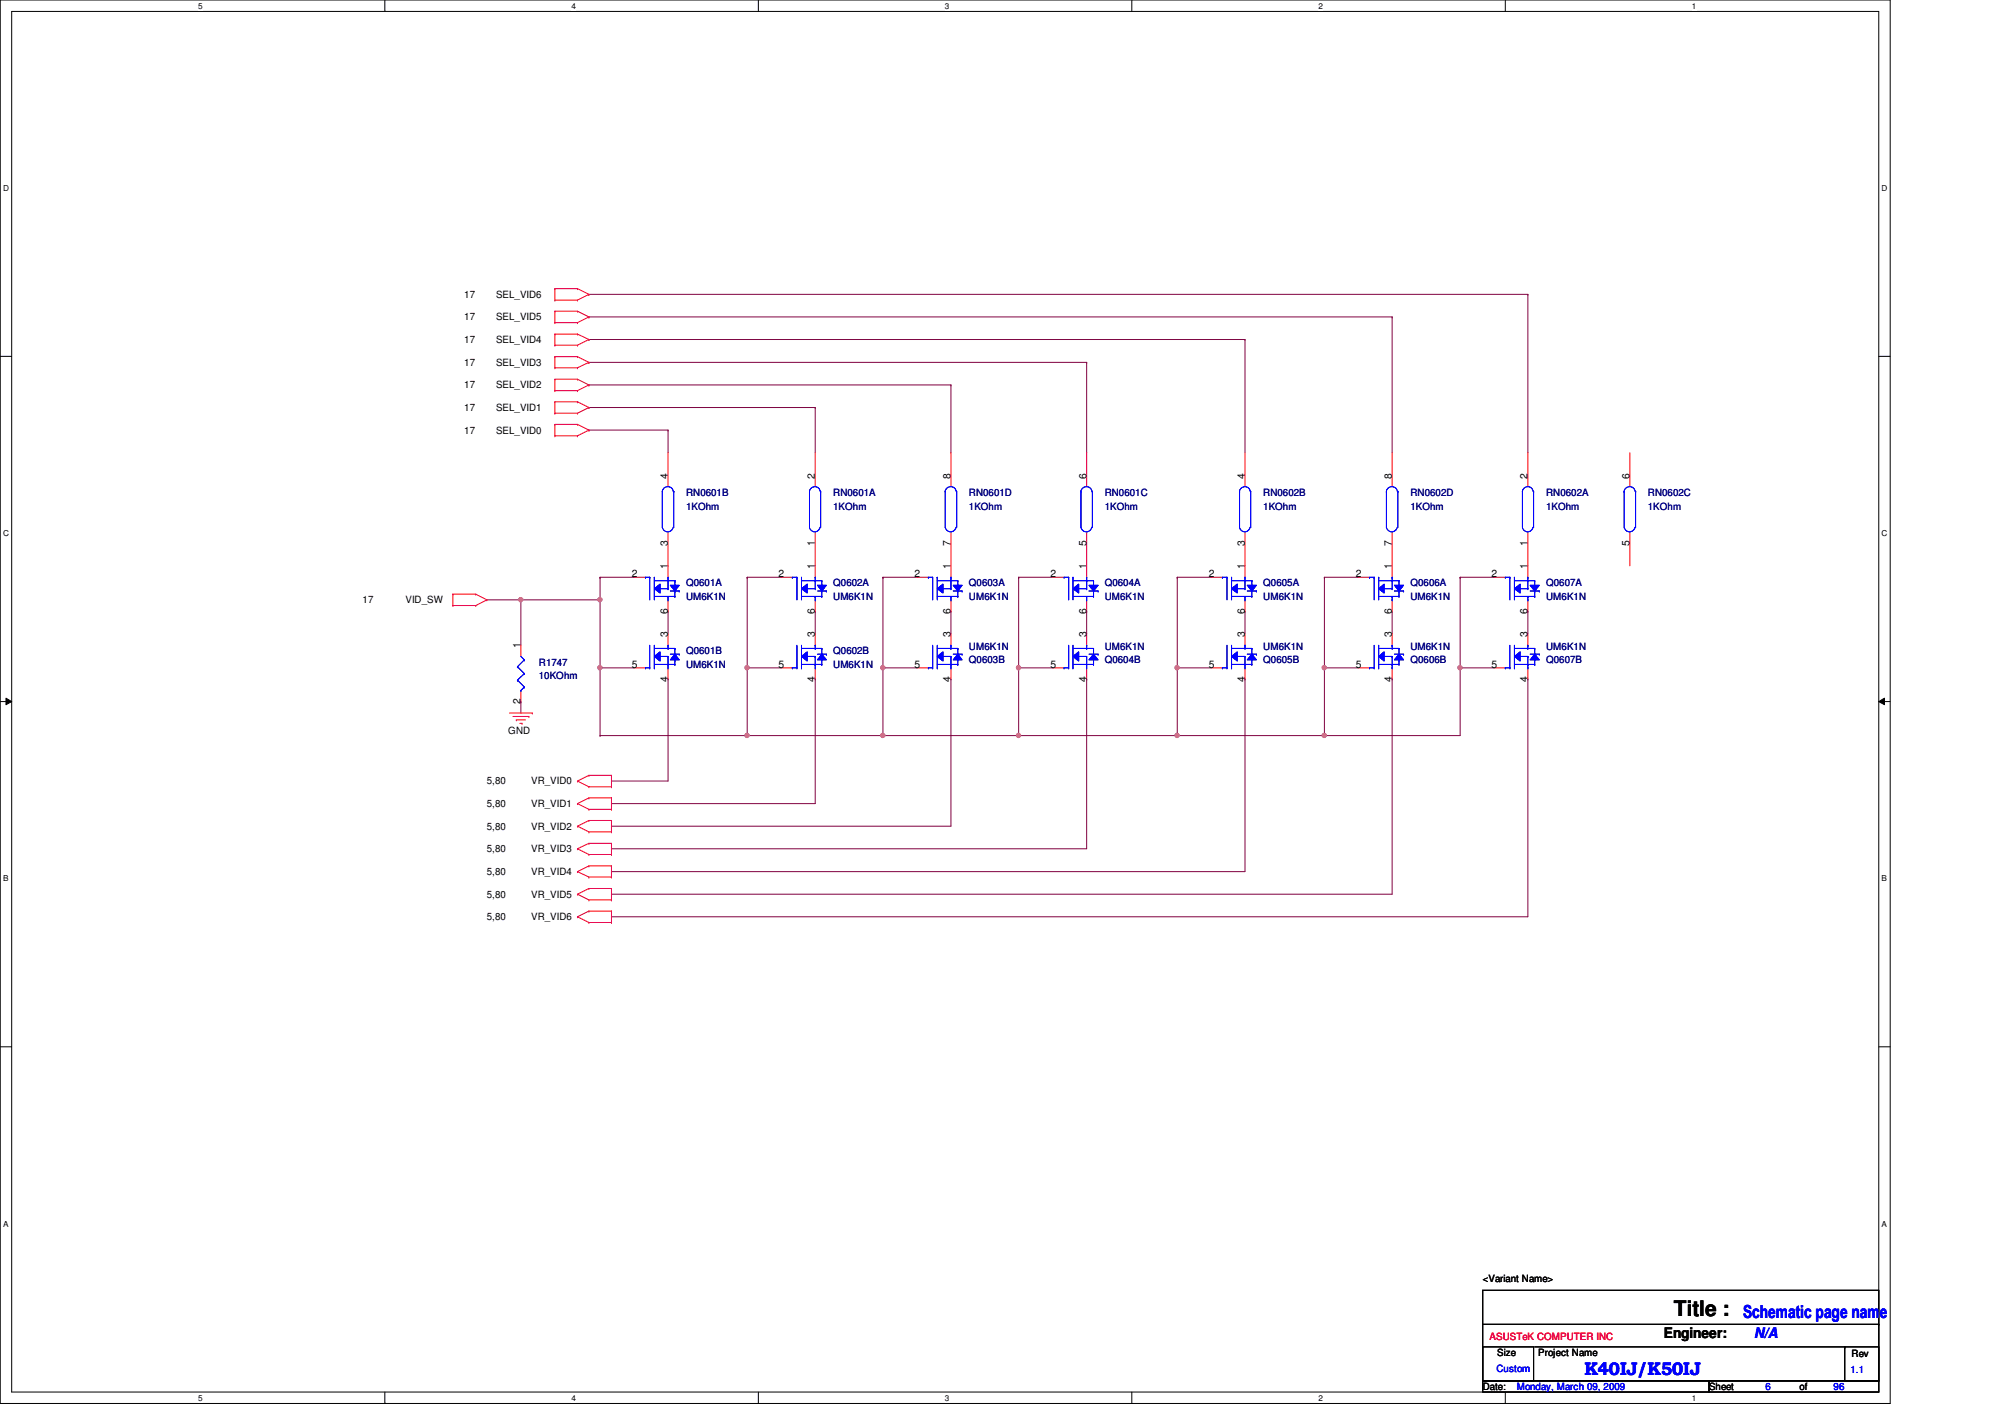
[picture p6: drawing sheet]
<svg xmlns="http://www.w3.org/2000/svg" width="297mm" height="210mm" viewBox="0 0 297 210" stroke-linecap="round" stroke-linejoin="round" font-family="sans-serif">
<path d="M0 0h280v207.9h-280zM1.7 1.7h276.6v204.5h-276.6z" fill="none" stroke="#000" stroke-width=".15"/>
<g fill="#fff">
<path d="M29.4 .2h.6v1.3h-.6z"/>
<path d="M29.4 206.4h.6v1.3h-.6z"/>
</g>
<path d="M57 0v1.7M57 206.2v1.7" fill="none" stroke="#000" stroke-width=".15"/>
<g fill="#fff">
<path d="M84.7 .2h.6v1.3h-.6z"/>
<path d="M84.7 206.4h.6v1.3h-.6z"/>
</g>
<path d="M112.3 0v1.7M112.3 206.2v1.7" fill="none" stroke="#000" stroke-width=".15"/>
<g fill="#fff">
<path d="M140 .2h.6v1.3h-.6z"/>
<path d="M140 206.4h.6v1.3h-.6z"/>
</g>
<path d="M167.7 0v1.7M167.7 206.2v1.7" fill="none" stroke="#000" stroke-width=".15"/>
<g fill="#fff">
<path d="M195.3 .2h.7v1.3h-.7z"/>
<path d="M195.3 206.4h.7v1.3h-.7z"/>
</g>
<path d="M223 0v1.7M223 206.2v1.7" fill="none" stroke="#000" stroke-width=".15"/>
<g fill="#fff">
<path d="M250.7 .2h.6v1.3h-.6z"/>
<path d="M250.7 206.4h.6v1.3h-.6z"/>
<path d="M.5 27.2h.8v1.4h-.8z"/>
<path d="M278.8 27.2h.8v1.4h-.8z"/>
<path d="M.5 78.3h.8v1.4h-.8z"/>
<path d="M278.8 78.3h.8v1.4h-.8z"/>
</g>
<path d="M0 52.8h1.7M278.3 52.8h1.7" fill="none" stroke="#000" stroke-width=".15"/>
<g fill="#fff">
<path d="M.5 129.5h.7v1.3h-.7z"/>
<path d="M278.8 129.5h.7v1.3h-.7z"/>
</g>
<path d="M0 103.9h1.7M.9 103.4l.8 .5-.8 .5zM278.3 103.9l.9-.5v1zM278.3 103.9h1.7" fill="none" stroke="#000" stroke-width=".15"/>
<path d="M.9 103.4l.8 .5-.8 .5zM278.3 103.9l.9-.5v1z" fill="#000"/>
<g fill="#fff">
<path d="M.5 180.6h.7v1.3h-.7z"/>
<path d="M278.8 180.6h.7v1.3h-.7z"/>
</g>
<path d="M0 155.1h1.7M278.3 155.1h1.7" fill="none" stroke="#000" stroke-width=".15"/>
<g fill="none" stroke="#800040" stroke-width=".15">
<path d="M99 90.6h.1M99 90.6v3.3M120.8 90.6h.1M120.8 90.6v3.3M140.9 90.6h.1M140.9 90.6v3.3M161 90.6h.1M161 90.6v3.3M184.4 90.6h.1M184.4 90.6v3.3M206.2 90.6h.1M206.2 90.6v3.3"/>
<path d="M216.3 85.5h.1M216.3 98.9h.1M216.3 85.5h5.1M216.3 98.9v10.1M226.4 90.6h.1M226.4 90.6v3.3"/>
</g>
<circle cx="216.3" cy="98.9" r=".32" fill="#f0f"/>
<circle cx="216.3" cy="98.9" r=".32" fill="none" stroke="#f0f" stroke-width=".15"/>
<path d="M216.3 98.9h.1M216.3 98.9h5.1M196.2 109h.1M196.2 109h20.1" fill="none" stroke="#800040" stroke-width=".15"/>
<circle cx="196.2" cy="108.9" r=".32" fill="#f0f"/>
<circle cx="196.2" cy="108.9" r=".32" fill="none" stroke="#f0f" stroke-width=".15"/>
<path d="M196.2 85.5h.1M196.2 98.9h.1M196.2 85.5h5M196.2 98.9v10.1" fill="none" stroke="#800040" stroke-width=".15"/>
<circle cx="196.2" cy="98.9" r=".32" fill="#f0f"/>
<circle cx="196.2" cy="98.9" r=".32" fill="none" stroke="#f0f" stroke-width=".15"/>
<path d="M196.2 98.9h.1M196.2 98.9h5M174.4 109h.1M174.4 109h21.8" fill="none" stroke="#800040" stroke-width=".15"/>
<circle cx="174.4" cy="108.9" r=".32" fill="#f0f"/>
<circle cx="174.4" cy="108.9" r=".32" fill="none" stroke="#f0f" stroke-width=".15"/>
<path d="M174.4 85.5h.1M174.4 98.9h.1M174.4 85.5h5M174.4 98.9v10.1" fill="none" stroke="#800040" stroke-width=".15"/>
<circle cx="174.4" cy="98.9" r=".32" fill="#f0f"/>
<circle cx="174.4" cy="98.9" r=".32" fill="none" stroke="#f0f" stroke-width=".15"/>
<path d="M174.4 98.9h.1M174.4 98.9h5M150.9 109h.1M150.9 109h23.5" fill="none" stroke="#800040" stroke-width=".15"/>
<circle cx="150.9" cy="108.9" r=".32" fill="#f0f"/>
<circle cx="150.9" cy="108.9" r=".32" fill="none" stroke="#f0f" stroke-width=".15"/>
<path d="M150.9 85.5h.1M150.9 98.9h.1M150.9 85.5h5.1M150.9 98.9v10.1" fill="none" stroke="#800040" stroke-width=".15"/>
<circle cx="150.9" cy="98.9" r=".32" fill="#f0f"/>
<circle cx="150.9" cy="98.9" r=".32" fill="none" stroke="#f0f" stroke-width=".15"/>
<path d="M150.9 98.9h.1M150.9 98.9h5.1M130.8 109h.1M130.8 109h20.1" fill="none" stroke="#800040" stroke-width=".15"/>
<circle cx="130.8" cy="108.9" r=".32" fill="#f0f"/>
<circle cx="130.8" cy="108.9" r=".32" fill="none" stroke="#f0f" stroke-width=".15"/>
<path d="M130.8 85.5h.1M130.8 98.9h.1M130.8 85.5h5M130.8 98.9v10.1" fill="none" stroke="#800040" stroke-width=".15"/>
<circle cx="130.8" cy="98.9" r=".32" fill="#f0f"/>
<circle cx="130.8" cy="98.9" r=".32" fill="none" stroke="#f0f" stroke-width=".15"/>
<path d="M130.8 98.9h.1M130.8 98.9h5M110.7 109h.1M110.7 109h20.1" fill="none" stroke="#800040" stroke-width=".15"/>
<circle cx="110.7" cy="108.9" r=".32" fill="#f0f"/>
<circle cx="110.7" cy="108.9" r=".32" fill="none" stroke="#f0f" stroke-width=".15"/>
<path d="M110.7 85.5h.1M110.7 98.9h.1M110.7 85.5h5M110.7 98.9v10.1" fill="none" stroke="#800040" stroke-width=".15"/>
<circle cx="110.7" cy="98.9" r=".32" fill="#f0f"/>
<circle cx="110.7" cy="98.9" r=".32" fill="none" stroke="#f0f" stroke-width=".15"/>
<path d="M88.9 85.5h.1M88.9 98.9h.1M88.9 85.5h5M88.9 98.9v10.1M110.7 98.9h.1M110.7 98.9h5M88.9 109h.1M88.9 109h21.8" fill="none" stroke="#800040" stroke-width=".15"/>
<circle cx="88.9" cy="98.9" r=".32" fill="#f0f"/>
<circle cx="88.9" cy="98.9" r=".32" fill="none" stroke="#f0f" stroke-width=".15"/>
<g fill="none" stroke="#800040" stroke-width=".15">
<path d="M88.9 98.9h.1M88.9 88.9h.1M88.9 98.9h5M88.9 88.9v10M110.7 85.5h.1M110.7 85.5v13.4M130.8 85.5h.1M130.8 85.5v13.4M174.4 85.5h.1M174.4 85.5v13.4M90.6 115.7h.1M90.6 119h.1"/>
<path d="M99 100.6h.1M99 100.6v15.1h-8.4M120.8 100.6h.1M120.8 100.6v18.4h-30.2M140.9 100.6h.1M140.9 100.6v21.8h-50.3M161 100.6h.1M161 100.6v25.1h-70.4M184.4 100.6h.1M184.4 100.6v28.5h-93.8M206.2 100.6h.1M206.2 100.6v31.9h-115.6"/>
<path d="M226.4 100.6h.1M226.4 100.6v35.2h-135.8M90.6 122.4h.1M90.6 125.7h.1M90.6 129.1h.1M90.6 132.5h.1M90.6 135.8h.1"/>
</g>
<circle cx="88.9" cy="88.8" r=".32" fill="#f0f"/>
<circle cx="88.9" cy="88.8" r=".32" fill="none" stroke="#f0f" stroke-width=".15"/>
<g fill="none" stroke="#800040" stroke-width=".15">
<path d="M87.2 57h.1M87.2 53.7h.1M87.2 50.3h.1M87.2 46.9h.1M87.2 43.6h.1M87.2 57h53.7M87.2 53.7h73.8M87.2 50.3h97.2M87.2 46.9h119M87.2 43.6h139.2M140.9 57h.1M140.9 57v10.1"/>
<path d="M161 53.7h.1M161 53.7v13.4M184.4 50.3h.1M184.4 50.3v16.8M206.2 46.9h.1M206.2 46.9v20.2M226.4 43.6h.1M226.4 43.6v23.5M87.2 63.7h.1M87.2 60.4h.1M87.2 63.7h11.8M87.2 60.4h33.6"/>
<path d="M99 63.7h.1M99 63.7v3.4M120.8 60.4h.1M120.8 60.4v6.7M77.2 88.9h.1M77.2 88.9v6.7M88.9 85.5h.1M88.9 85.5v3.4h-11.7M150.9 85.5h.1M150.9 85.5v13.4M196.2 85.5h.1M196.2 85.5v13.4"/>
<path d="M216.3 85.5h.1M216.3 85.5v13.4M77.2 104h.1M77.2 104v1.6"/>
</g>
<circle cx="77.1" cy="88.8" r=".32" fill="#f0f"/>
<circle cx="77.1" cy="88.8" r=".32" fill="none" stroke="#f0f" stroke-width=".15"/>
<path d="M72.1 88.9h5.1M77.2 88.9h.1" fill="none" stroke="#800040" stroke-width=".15"/>
<g fill="none" stroke="#f00" stroke-width=".15">
<path d="M82.2 59.5h.1M82.2 56.2h.1M82.2 57.9h.1M82.2 52.8h.1M82.2 54.5h.1M82.2 49.5h.1M82.2 51.1h.1M82.2 46.1h.1M82.2 47.8h.1M82.2 42.8h.1M82.2 44.4h.1M82.2 42.8v1.6"/>
<path d="M82.2 46.1v1.7M82.2 49.5v1.6M82.2 52.8v1.7M82.2 56.2v1.7M82.2 59.5v1.7M82.2 59.5h3.4M82.2 56.2h3.4M82.2 57.9h3.4M82.2 52.8h3.4M82.2 54.5h3.4M82.2 49.5h3.4M82.2 51.1h3.4"/>
<path d="M82.2 46.1h3.4M82.2 47.8h3.4M82.2 42.8h3.4M82.2 44.4h3.4M85.6 59.5h.1M85.6 56.2h.1M85.6 57.9h.1M85.6 52.8h.1M85.6 54.5h.1M85.6 49.5h.1M85.6 51.1h.1M85.6 46.1h.1"/>
<path d="M85.6 47.8h.1M85.6 42.8h.1M85.6 44.4h.1M85.6 59.5l1.6 .9M85.6 56.2l1.6 .8M85.6 52.8l1.6 .9M85.6 49.5l1.6 .8M85.6 46.1l1.6 .8M85.6 42.8l1.6 .8M87.2 57h.1M87.2 53.7h.1M87.2 50.3h.1"/>
<path d="M87.2 46.9h.1M87.2 43.6h.1M87.2 57l-1.6 .9M87.2 53.7l-1.6 .8M87.2 50.3l-1.6 .8M87.2 46.9l-1.6 .9M87.2 43.6l-1.6 .8M82.2 62.9h.1M82.2 64.6h.1M82.2 61.2h.1M82.2 62.9h3.4M82.2 62.9v1.7"/>
<path d="M82.2 64.6h3.4M82.2 61.2h3.4M85.6 62.9h.1M85.6 64.6h.1M85.6 61.2h.1M85.6 62.9l1.6 .8M87.2 63.7h.1M87.2 60.4h.1M87.2 63.7l-1.6 .9M87.2 60.4l-1.6 .8M67.1 88h.1M67.1 89.7h.1"/>
<path d="M67.1 88h3.4M67.1 88v1.7M67.1 89.7h3.4M70.5 88h.1M70.5 89.7h.1M70.5 88l1.6 .9M72.1 88.9h.1M72.1 88.9l-1.6 .8M93.9 85.5h1.7M99 83.8v1.7M99 88.9v1.7M75.5 105.6h3.4"/>
<path d="M76 106.1h2.4M76.5 106.6h.1M76.5 106.6h1.3M77 107.1h.3M77.3 107.1h.1M78.4 106.1h.1M78.9 105.6h.1M85.6 119h.1M85.6 115.7h.1M85.6 119l1.6 .9M85.6 115.7l1.6 .8M87.2 118.2h.1"/>
<path d="M87.2 119.9h.1M87.2 114.9h.1M87.2 116.5h.1M87.2 118.2l-1.6 .8M87.2 118.2h3.4M87.2 119.9h3.4M87.2 114.9l-1.6 .8M87.2 114.9h3.4M87.2 116.5h3.4M90.6 118.2h.1M90.6 119.9h.1M90.6 114.9h.1"/>
<path d="M90.6 116.5h.1M90.6 114.9v1.6M90.6 118.2v1.7M85.6 125.7h.1M85.6 132.5h.1M85.6 122.4h.1M85.6 135.8h.1M85.6 129.1h.1M85.6 125.7l1.6 .9M85.6 132.5l1.6 .8M85.6 122.4l1.6 .8M85.6 135.8l1.6 .9"/>
<path d="M85.6 129.1l1.6 .8M87.2 124.9h.1M87.2 126.6h.1M87.2 131.6h.1M87.2 133.3h.1M87.2 121.5h.1M87.2 123.2h.1M87.2 135h.1M87.2 136.7h.1M87.2 128.3h.1M87.2 129.9h.1M87.2 124.9l-1.6 .8"/>
<path d="M87.2 124.9h3.4M87.2 126.6h3.4M87.2 131.6l-1.6 .9M87.2 131.6h3.4M87.2 133.3h3.4M87.2 121.5l-1.6 .9M87.2 121.5h3.4M87.2 123.2h3.4M87.2 135l-1.6 .8M87.2 135h3.4M87.2 136.7h3.4M87.2 128.3l-1.6 .8"/>
<path d="M87.2 128.3h3.4M87.2 129.9h3.4M90.6 124.9h.1M90.6 126.6h.1M90.6 131.6h.1M90.6 133.3h.1M90.6 121.5h.1M90.6 123.2h.1M90.6 135h.1M90.6 136.7h.1M90.6 128.3h.1M90.6 129.9h.1"/>
<path d="M90.6 121.5v1.7M90.6 124.9v1.7M90.6 128.3v1.6M90.6 131.6v1.7M90.6 135v1.7"/>
</g>
<path d="M219.7 191.1h58.6v13.5h-58.6zM219.7 199.5h7.5v5.1h-7.5zM219.7 196.2h58.6M227.4 199.5h45.9M273.3 199.5h5v5.1h-5zM273.3 199.5h.1M278.3 196.2h.1M219.7 204.6h33.5v1.6h-33.5zM253.2 204.6h25.1v1.6h-25.1z" fill="none" stroke="#000" stroke-width=".15"/>
<path d="M95.6 85.5h.1M95.6 85.5h.7M96.3 85.5h.1M96.3 85.5v3.4M96.9 85.5h.1M96.9 85.5v3.4" fill="none" stroke="#00f" stroke-width=".15"/>
<path d="M96.9 87.2l.9-.7v1.3z" fill-rule="evenodd" fill="#00f"/>
<path d="M96.9 87.2l.9-.7v1.3zM96.9 88.3h2.1M96.9 86h2.1M97.8 87.2h1.2M99 88.3h.1M99 86h.1M99 87.2h.1M99 85.5h.1M99 88.9h.1M99 85.5v1.7M99 88.3v.6" fill="none" stroke="#00f" stroke-width=".15"/>
<path d="M99.3 86.7h1.3l-.6 .8z" fill-rule="evenodd" fill="#00f"/>
<g fill="none" stroke="#00f" stroke-width=".15">
<path d="M95.6 85.5h.1M95.6 85.5h.7M96.3 85.5h.1M96.3 85.5v3.4M96.9 85.5h.1M96.9 85.5v3.4M99 86h1M99 88.3h1M99.3 86.7h1.3l-.6 .8zM99.3 87.5h1.3M100 86h.1M100 86.7h.1"/>
<path d="M100 88.3h.1M100 87.5h.1M100 86v.7M100 87.5v.8M100.6 87.5h.1"/>
</g>
<path d="M96.9 87.2l.9-.7v1.3z" fill-rule="evenodd" fill="#00f"/>
<path d="M96.9 87.2l.9-.7v1.3zM96.9 88.3h2.1M96.9 86h2.1M97.8 87.2h1.2M99 88.3h.1M99 86h.1M99 87.2h.1M99 85.5h.1M99 88.9h.1M99 85.5v1.7M99 88.3v.6" fill="none" stroke="#00f" stroke-width=".15"/>
<path d="M99.3 86.7h1.3l-.6 .8z" fill-rule="evenodd" fill="#00f"/>
<g fill="none" stroke="#00f" stroke-width=".15">
<path d="M99 86h1M99 88.3h1M99.3 86.7h1.3l-.6 .8zM99.3 87.5h1.3M100 86h.1M100 86.7h.1M100 88.3h.1M100 87.5h.1M100 86v.7M100 87.5v.8M100.6 87.5h.1M181.1 85.5h.1"/>
<path d="M181.1 85.5h.7M181.8 85.5h.1M181.8 85.5v3.4M182.5 85.5h.1M182.5 85.5v3.4"/>
</g>
<path d="M179.4 85.5h1.7M184.4 83.8v1.7M184.4 88.9v1.7" fill="none" stroke="#f00" stroke-width=".15"/>
<path d="M182.5 87.2l.8-.7v1.3z" fill-rule="evenodd" fill="#00f"/>
<path d="M182.5 87.2l.8-.7v1.3zM182.5 88.3h1.9M182.5 86h1.9M183.3 87.2h1.1M184.4 88.3h.1M184.4 86h.1M184.4 87.2h.1M184.4 85.5h.1M184.4 88.9h.1M184.4 85.5v1.7M184.4 88.3v.6" fill="none" stroke="#00f" stroke-width=".15"/>
<path d="M184.8 86.7h1.3l-.6 .8z" fill-rule="evenodd" fill="#00f"/>
<g fill="none" stroke="#00f" stroke-width=".15">
<path d="M181.1 85.5h.1M181.1 85.5h.7M181.8 85.5h.1M181.8 85.5v3.4M182.5 85.5h.1M182.5 85.5v3.4M184.4 86h1.1M184.4 88.3h1.1M184.8 86.7h1.3l-.6 .8zM184.8 87.5h1.3M185.5 86h.1M185.5 86.7h.1"/>
<path d="M185.5 88.3h.1M185.5 87.5h.1M185.5 86v.7M185.5 87.5v.8M186.1 87.5h.1"/>
</g>
<path d="M182.5 87.2l.8-.7v1.3z" fill-rule="evenodd" fill="#00f"/>
<path d="M182.5 87.2l.8-.7v1.3zM182.5 88.3h1.9M182.5 86h1.9M183.3 87.2h1.1M184.4 88.3h.1M184.4 86h.1M184.4 87.2h.1M184.4 85.5h.1M184.4 88.9h.1M184.4 85.5v1.7M184.4 88.3v.6" fill="none" stroke="#00f" stroke-width=".15"/>
<path d="M184.8 86.7h1.3l-.6 .8z" fill-rule="evenodd" fill="#00f"/>
<g fill="none" stroke="#00f" stroke-width=".15">
<path d="M184.4 86h1.1M184.4 88.3h1.1M184.8 86.7h1.3l-.6 .8zM184.8 87.5h1.3M185.5 86h.1M185.5 86.7h.1M185.5 88.3h.1M185.5 87.5h.1M185.5 86v.7M185.5 87.5v.8M186.1 87.5h.1M223 85.5h.1"/>
<path d="M223 85.5h.7M223.7 85.5h.1M223.7 85.5v3.4M224.4 85.5h.1M224.4 85.5v3.4"/>
</g>
<path d="M221.4 85.5h1.6M226.4 83.8v1.7M226.4 88.9v1.7" fill="none" stroke="#f00" stroke-width=".15"/>
<path d="M224.4 87.2l.8-.7v1.3z" fill-rule="evenodd" fill="#00f"/>
<path d="M224.4 87.2l.8-.7v1.3zM224.4 88.3h2M224.4 86h2M225.2 87.2h1.2M226.4 88.3h.1M226.4 86h.1M226.4 87.2h.1M226.4 85.5h.1M226.4 88.9h.1M226.4 85.5v1.7M226.4 88.3v.6" fill="none" stroke="#00f" stroke-width=".15"/>
<path d="M226.7 86.7h1.3l-.6 .8z" fill-rule="evenodd" fill="#00f"/>
<g fill="none" stroke="#00f" stroke-width=".15">
<path d="M223 85.5h.1M223 85.5h.7M223.7 85.5h.1M223.7 85.5v3.4M224.4 85.5h.1M224.4 85.5v3.4M226.4 86h1M226.4 88.3h1M226.7 86.7h1.3l-.6 .8zM226.7 87.5h1.3M227.4 86h.1M227.4 86.7h.1"/>
<path d="M227.4 88.3h.1M227.4 87.5h.1M227.4 86v.7M227.4 87.5v.8M228 87.5h.1"/>
</g>
<path d="M224.4 87.2l.8-.7v1.3z" fill-rule="evenodd" fill="#00f"/>
<path d="M224.4 87.2l.8-.7v1.3zM224.4 88.3h2M224.4 86h2M225.2 87.2h1.2M226.4 88.3h.1M226.4 86h.1M226.4 87.2h.1M226.4 85.5h.1M226.4 88.9h.1M226.4 85.5v1.7M226.4 88.3v.6" fill="none" stroke="#00f" stroke-width=".15"/>
<path d="M226.7 86.7h1.3l-.6 .8z" fill-rule="evenodd" fill="#00f"/>
<g fill="none" stroke="#00f" stroke-width=".15">
<path d="M157.6 85.5h.1M157.6 85.5h.7M158.3 85.5h.1M158.3 85.5v3.4M159 85.5h.1M159 85.5v3.4M226.4 86h1M226.4 88.3h1M226.7 86.7h1.3l-.6 .8zM226.7 87.5h1.3M227.4 86h.1M227.4 86.7h.1"/>
<path d="M227.4 88.3h.1M227.4 87.5h.1M227.4 86v.7M227.4 87.5v.8M228 87.5h.1"/>
</g>
<path d="M156 85.5h1.6M161 83.8v1.7M161 88.9v1.7" fill="none" stroke="#f00" stroke-width=".15"/>
<path d="M159 87.2l.8-.7v1.3z" fill-rule="evenodd" fill="#00f"/>
<path d="M159 87.2l.8-.7v1.3zM159 88.3h2M159 86h2M159.8 87.2h1.2M161 88.3h.1M161 86h.1M161 87.2h.1M161 85.5h.1M161 88.9h.1M161 85.5v1.7M161 88.3v.6" fill="none" stroke="#00f" stroke-width=".15"/>
<path d="M161.3 86.7h1.4l-.7 .8z" fill-rule="evenodd" fill="#00f"/>
<g fill="none" stroke="#00f" stroke-width=".15">
<path d="M157.6 85.5h.1M157.6 85.5h.7M158.3 85.5h.1M158.3 85.5v3.4M159 85.5h.1M159 85.5v3.4M161 86h1M161 88.3h1M161.3 86.7h1.4l-.7 .8zM161.3 87.5h1.4M162 86h.1M162 86.7h.1"/>
<path d="M162 88.3h.1M162 87.5h.1M162 86v.7M162 87.5v.8M162.7 87.5h.1"/>
</g>
<path d="M159 87.2l.8-.7v1.3z" fill-rule="evenodd" fill="#00f"/>
<path d="M159 87.2l.8-.7v1.3zM159 88.3h2M159 86h2M159.8 87.2h1.2M161 88.3h.1M161 86h.1M161 87.2h.1M161 85.5h.1M161 88.9h.1M161 85.5v1.7M161 88.3v.6" fill="none" stroke="#00f" stroke-width=".15"/>
<path d="M161.3 86.7h1.4l-.7 .8z" fill-rule="evenodd" fill="#00f"/>
<g fill="none" stroke="#00f" stroke-width=".15">
<path d="M157.6 98.9h.1M157.6 98.9h.7M158.3 98.9h.1M158.3 95.6v3.3M159 98.9h.1M159 95.6v3.3M161 86h1M161 88.3h1M161.3 86.7h1.4l-.7 .8zM161.3 87.5h1.4M162 86h.1M162 86.7h.1"/>
<path d="M162 88.3h.1M162 87.5h.1M162 86v.7M162 87.5v.8M162.7 87.5h.1"/>
</g>
<path d="M156 98.9h1.6M161 93.9v1.7M161 98.9v1.7" fill="none" stroke="#f00" stroke-width=".15"/>
<path d="M159 97.2l.8-.6v1.3z" fill-rule="evenodd" fill="#00f"/>
<path d="M159 97.2l.8-.6v1.3zM159 96.1h2M159 98.4h2M159.8 97.2h1.2M161 96.1h.1M161 98.4h.1M161 97.2h.1M161 98.9h.1M161 95.6h.1M161 95.6v.5M161 97.2v1.7" fill="none" stroke="#00f" stroke-width=".15"/>
<path d="M162 96.9l.7 .8h-1.4z" fill-rule="evenodd" fill="#00f"/>
<g fill="none" stroke="#00f" stroke-width=".15">
<path d="M157.6 98.9h.1M157.6 98.9h.7M158.3 98.9h.1M158.3 95.6v3.3M159 98.9h.1M159 95.6v3.3M161 98.4h1M161 96.1h1M161.3 96.9h1.4M162 96.9l.7 .8h-1.4zM162 98.4h.1M162 97.7h.1"/>
<path d="M162 96.1h.1M162 96.9h.1M162 96.1v.8M162 97.7v.7M162.7 96.9h.1"/>
</g>
<path d="M159 97.2l.8-.6v1.3z" fill-rule="evenodd" fill="#00f"/>
<path d="M159 97.2l.8-.6v1.3zM159 96.1h2M159 98.4h2M159.8 97.2h1.2M161 96.1h.1M161 98.4h.1M161 97.2h.1M161 98.9h.1M161 95.6h.1M161 95.6v.5M161 97.2v1.7" fill="none" stroke="#00f" stroke-width=".15"/>
<path d="M162 96.9l.7 .8h-1.4z" fill-rule="evenodd" fill="#00f"/>
<g fill="none" stroke="#00f" stroke-width=".15">
<path d="M137.5 98.9h.1M137.5 98.9h.7M138.2 98.9h.1M138.2 95.6v3.3M138.8 98.9h.1M138.8 95.6v3.3M161 98.4h1M161 96.1h1M161.3 96.9h1.4M162 96.9l.7 .8h-1.4zM162 98.4h.1M162 97.7h.1"/>
<path d="M162 96.1h.1M162 96.9h.1M162 96.1v.8M162 97.7v.7M162.7 96.9h.1"/>
</g>
<path d="M135.8 98.9h1.7M140.9 93.9v1.7M140.9 98.9v1.7" fill="none" stroke="#f00" stroke-width=".15"/>
<path d="M138.8 97.2l.9-.6v1.3z" fill-rule="evenodd" fill="#00f"/>
<path d="M138.8 97.2l.9-.6v1.3zM138.8 96.1h2.1M138.8 98.4h2.1M139.7 97.2h1.2M140.9 96.1h.1M140.9 98.4h.1M140.9 97.2h.1M140.9 98.9h.1M140.9 95.6h.1M140.9 95.6v.5M140.9 97.2v1.7" fill="none" stroke="#00f" stroke-width=".15"/>
<path d="M141.9 96.9l.6 .8h-1.3z" fill-rule="evenodd" fill="#00f"/>
<g fill="none" stroke="#00f" stroke-width=".15">
<path d="M137.5 98.9h.1M137.5 98.9h.7M138.2 98.9h.1M138.2 95.6v3.3M138.8 98.9h.1M138.8 95.6v3.3M140.9 98.4h1M140.9 96.1h1M141.2 96.9h1.3M141.9 96.9l.6 .8h-1.3zM141.9 98.4h.1M141.9 97.7h.1"/>
<path d="M141.9 96.1h.1M141.9 96.9h.1M141.9 96.1v.8M141.9 97.7v.7M142.5 96.9h.1"/>
</g>
<path d="M138.8 97.2l.9-.6v1.3z" fill-rule="evenodd" fill="#00f"/>
<path d="M138.8 97.2l.9-.6v1.3zM138.8 96.1h2.1M138.8 98.4h2.1M139.7 97.2h1.2M140.9 96.1h.1M140.9 98.4h.1M140.9 97.2h.1M140.9 98.9h.1M140.9 95.6h.1M140.9 95.6v.5M140.9 97.2v1.7" fill="none" stroke="#00f" stroke-width=".15"/>
<path d="M141.9 96.9l.6 .8h-1.3z" fill-rule="evenodd" fill="#00f"/>
<g fill="none" stroke="#00f" stroke-width=".15">
<path d="M140.9 98.4h1M140.9 96.1h1M141.2 96.9h1.3M141.9 96.9l.6 .8h-1.3zM141.9 98.4h.1M141.9 97.7h.1M141.9 96.1h.1M141.9 96.9h.1M141.9 96.1v.8M141.9 97.7v.7M142.5 96.9h.1M181.1 98.9h.1"/>
<path d="M181.1 98.9h.7M181.8 98.9h.1M181.8 95.6v3.3M182.5 98.9h.1M182.5 95.6v3.3"/>
</g>
<path d="M179.4 98.9h1.7M184.4 93.9v1.7M184.4 98.9v1.7" fill="none" stroke="#f00" stroke-width=".15"/>
<path d="M182.5 97.2l.8-.6v1.3z" fill-rule="evenodd" fill="#00f"/>
<path d="M182.5 97.2l.8-.6v1.3zM182.5 96.1h1.9M182.5 98.4h1.9M183.3 97.2h1.1M184.4 96.1h.1M184.4 98.4h.1M184.4 97.2h.1M184.4 98.9h.1M184.4 95.6h.1M184.4 95.6v.5M184.4 97.2v1.7" fill="none" stroke="#00f" stroke-width=".15"/>
<path d="M185.5 96.9l.6 .8h-1.3z" fill-rule="evenodd" fill="#00f"/>
<g fill="none" stroke="#00f" stroke-width=".15">
<path d="M181.1 98.9h.1M181.1 98.9h.7M181.8 98.9h.1M181.8 95.6v3.3M182.5 98.9h.1M182.5 95.6v3.3M184.4 98.4h1.1M184.4 96.1h1.1M184.8 96.9h1.3M185.5 96.9l.6 .8h-1.3zM185.5 98.4h.1M185.5 97.7h.1"/>
<path d="M185.5 96.1h.1M185.5 96.9h.1M185.5 96.1v.8M185.5 97.7v.7M186.1 96.9h.1"/>
</g>
<path d="M182.5 97.2l.8-.6v1.3z" fill-rule="evenodd" fill="#00f"/>
<path d="M182.5 97.2l.8-.6v1.3zM182.5 96.1h1.9M182.5 98.4h1.9M183.3 97.2h1.1M184.4 96.1h.1M184.4 98.4h.1M184.4 97.2h.1M184.4 98.9h.1M184.4 95.6h.1M184.4 95.6v.5M184.4 97.2v1.7" fill="none" stroke="#00f" stroke-width=".15"/>
<path d="M185.5 96.9l.6 .8h-1.3z" fill-rule="evenodd" fill="#00f"/>
<g fill="none" stroke="#00f" stroke-width=".15">
<path d="M184.4 98.4h1.1M184.4 96.1h1.1M184.8 96.9h1.3M185.5 96.9l.6 .8h-1.3zM185.5 98.4h.1M185.5 97.7h.1M185.5 96.1h.1M185.5 96.9h.1M185.5 96.1v.8M185.5 97.7v.7M186.1 96.9h.1M202.9 85.5h.1"/>
<path d="M202.9 85.5h.7M203.6 85.5h.1M203.6 85.5v3.4M204.3 85.5h.1M204.3 85.5v3.4"/>
</g>
<path d="M201.2 85.5h1.7M206.2 83.8v1.7M206.2 88.9v1.7" fill="none" stroke="#f00" stroke-width=".15"/>
<path d="M204.3 87.2l.8-.7v1.3z" fill-rule="evenodd" fill="#00f"/>
<path d="M204.3 87.2l.8-.7v1.3zM204.3 88.3h1.9M204.3 86h1.9M205.1 87.2h1.1M206.2 88.3h.1M206.2 86h.1M206.2 87.2h.1M206.2 85.5h.1M206.2 88.9h.1M206.2 85.5v1.7M206.2 88.3v.6" fill="none" stroke="#00f" stroke-width=".15"/>
<path d="M206.6 86.7h1.3l-.6 .8z" fill-rule="evenodd" fill="#00f"/>
<g fill="none" stroke="#00f" stroke-width=".15">
<path d="M202.9 85.5h.1M202.9 85.5h.7M203.6 85.5h.1M203.6 85.5v3.4M204.3 85.5h.1M204.3 85.5v3.4M206.2 86h1.1M206.2 88.3h1.1M206.6 86.7h1.3l-.6 .8zM206.6 87.5h1.3M207.3 86h.1M207.3 86.7h.1"/>
<path d="M207.3 88.3h.1M207.3 87.5h.1M207.3 86v.7M207.3 87.5v.8M207.9 87.5h.1"/>
</g>
<path d="M204.3 87.2l.8-.7v1.3z" fill-rule="evenodd" fill="#00f"/>
<path d="M204.3 87.2l.8-.7v1.3zM204.3 88.3h1.9M204.3 86h1.9M205.1 87.2h1.1M206.2 88.3h.1M206.2 86h.1M206.2 87.2h.1M206.2 85.5h.1M206.2 88.9h.1M206.2 85.5v1.7M206.2 88.3v.6" fill="none" stroke="#00f" stroke-width=".15"/>
<path d="M206.6 86.7h1.3l-.6 .8z" fill-rule="evenodd" fill="#00f"/>
<g fill="none" stroke="#00f" stroke-width=".15">
<path d="M119.9 72.8h.1M119.9 72.7a.8 .8 0 0 1 .8-.6 .8 .8 0 0 1 .8 .7M119.9 72.8v5.3M121.5 78.1a.8 .8 0 0 1-.8 .7 .8 .8 0 0 1-.8-.6M121.6 72.8h.1M121.6 72.8v5.3M240.6 72.8h.1M240.6 72.7a.82 .82 0 0 1 .8-.6 .82 .82 0 0 1 .8 .7M240.6 72.8v5.3a.82 .82 0 0 0 .8 .7 .82 .82 0 0 0 .8-.7M242.3 72.8h.1M242.3 72.8v5.3M137.5 85.5h.1"/>
<path d="M137.5 85.5h.7M138.2 85.5h.1M138.2 85.5v3.4M138.8 85.5h.1M138.8 85.5v3.4M206.2 86h1.1M206.2 88.3h1.1M206.6 86.7h1.3l-.6 .8zM206.6 87.5h1.3M207.3 86h.1M207.3 86.7h.1M207.3 88.3h.1"/>
<path d="M207.3 87.5h.1M207.3 86v.7M207.3 87.5v.8M207.9 87.5h.1"/>
</g>
<path d="M120.8 67.1v5M120.8 78.8v5M241.5 67.1v5M241.5 78.8v5M135.8 85.5h1.7M140.9 83.8v1.7M140.9 88.9v1.7" fill="none" stroke="#f00" stroke-width=".15"/>
<path d="M138.8 87.2l.9-.7v1.3z" fill-rule="evenodd" fill="#00f"/>
<path d="M138.8 87.2l.9-.7v1.3zM138.8 88.3h2.1M138.8 86h2.1M139.7 87.2h1.2M140.9 88.3h.1M140.9 86h.1M140.9 87.2h.1M140.9 85.5h.1M140.9 88.9h.1M140.9 85.5v1.7M140.9 88.3v.6" fill="none" stroke="#00f" stroke-width=".15"/>
<path d="M141.2 86.7h1.3l-.6 .8z" fill-rule="evenodd" fill="#00f"/>
<g fill="none" stroke="#00f" stroke-width=".15">
<path d="M137.5 85.5h.1M137.5 85.5h.7M138.2 85.5h.1M138.2 85.5v3.4M138.8 85.5h.1M138.8 85.5v3.4M140.9 86h1M140.9 88.3h1M141.2 86.7h1.3l-.6 .8zM141.2 87.5h1.3M141.9 86h.1M141.9 86.7h.1"/>
<path d="M141.9 88.3h.1M141.9 87.5h.1M141.9 86v.7M141.9 87.5v.8M142.5 87.5h.1"/>
</g>
<path d="M138.8 87.2l.9-.7v1.3z" fill-rule="evenodd" fill="#00f"/>
<path d="M138.8 87.2l.9-.7v1.3zM138.8 88.3h2.1M138.8 86h2.1M139.7 87.2h1.2M140.9 88.3h.1M140.9 86h.1M140.9 87.2h.1M140.9 85.5h.1M140.9 88.9h.1M140.9 85.5v1.7M140.9 88.3v.6" fill="none" stroke="#00f" stroke-width=".15"/>
<path d="M141.2 86.7h1.3l-.6 .8z" fill-rule="evenodd" fill="#00f"/>
<g fill="none" stroke="#00f" stroke-width=".15">
<path d="M140 72.8h.1M140 72.7a.82 .82 0 0 1 .9-.6 .82 .82 0 0 1 .7 .7M140 72.8v5.3a.82 .82 0 0 0 .9 .7 .82 .82 0 0 0 .7-.7M141.7 72.8h.1M141.7 72.8v5.3M183.6 72.8h.1M183.6 72.7a.8 .8 0 0 1 .8-.6 .8 .8 0 0 1 .8 .7M183.6 72.8v5.3M185.2 78.1a.8 .8 0 0 1-.7 .7 .8 .8 0 0 1-.9-.6M185.3 72.8h.1M185.3 72.8v5.3M205.4 72.8h.1"/>
<path d="M205.4 72.7a.82 .82 0 0 1 .8-.6 .82 .82 0 0 1 .8 .7M205.4 72.8v5.3a.82 .82 0 0 0 .8 .7 .82 .82 0 0 0 .8-.7M207.1 72.8h.1M207.1 72.8v5.3M225.5 72.8h.1M225.5 72.7a.8 .8 0 0 1 .8-.6 .8 .8 0 0 1 .8 .7M225.5 72.8v5.3M227.1 78.1a.8 .8 0 0 1-.7 .7 .8 .8 0 0 1-.9-.6M227.2 72.8h.1M227.2 72.8v5.3M76.7 98.8h.1M76.7 98.8l1 1"/>
<path d="M77.2 97.2l.5 .5M77.7 97.7h.1M77.7 99.8h.1M77.7 99.8l-1 1M77.7 97.7l-1 1.1M140.9 86h1M140.9 88.3h1M141.2 86.7h1.3l-.6 .8zM141.2 87.5h1.3M141.9 86h.1M141.9 86.7h.1M141.9 88.3h.1"/>
<path d="M141.9 87.5h.1M141.9 86v.7M141.9 87.5v.8M142.5 87.5h.1M202.9 98.9h.1M202.9 98.9h.7M203.6 98.9h.1M203.6 95.6v3.3M204.3 98.9h.1M204.3 95.6v3.3M76.7 100.8h.1M76.7 100.8l1 1"/>
<path d="M77.2 102.3h.1M77.7 101.8h.1M77.7 101.8l-.5 .5"/>
</g>
<g fill="none" stroke="#f00" stroke-width=".15">
<path d="M140.9 67.1v5M140.9 78.8v5M184.4 67.1v5M184.4 78.8v5M206.2 67.1v5M206.2 78.8v5M226.4 67.1v5M226.4 78.8v5M77.2 95.6v1.6M201.2 98.9h1.7M206.2 93.9v1.7M206.2 98.9v1.7"/>
<path d="M77.2 102.3v1.7"/>
</g>
<path d="M204.3 97.2l.8-.6v1.3z" fill-rule="evenodd" fill="#00f"/>
<path d="M204.3 97.2l.8-.6v1.3zM204.3 96.1h1.9M204.3 98.4h1.9M205.1 97.2h1.1M206.2 96.1h.1M206.2 98.4h.1M206.2 97.2h.1M206.2 98.9h.1M206.2 95.6h.1M206.2 95.6v.5M206.2 97.2v1.7" fill="none" stroke="#00f" stroke-width=".15"/>
<path d="M207.3 96.9l.6 .8h-1.3z" fill-rule="evenodd" fill="#00f"/>
<g fill="none" stroke="#00f" stroke-width=".15">
<path d="M202.9 98.9h.1M202.9 98.9h.7M203.6 98.9h.1M203.6 95.6v3.3M204.3 98.9h.1M204.3 95.6v3.3M206.2 98.4h1.1M206.2 96.1h1.1M206.6 96.9h1.3M207.3 96.9l.6 .8h-1.3zM207.3 98.4h.1M207.3 97.7h.1"/>
<path d="M207.3 96.1h.1M207.3 96.9h.1M207.3 96.1v.8M207.3 97.7v.7M207.9 96.9h.1"/>
</g>
<path d="M204.3 97.2l.8-.6v1.3z" fill-rule="evenodd" fill="#00f"/>
<path d="M204.3 97.2l.8-.6v1.3zM204.3 96.1h1.9M204.3 98.4h1.9M205.1 97.2h1.1M206.2 96.1h.1M206.2 98.4h.1M206.2 97.2h.1M206.2 98.9h.1M206.2 95.6h.1M206.2 95.6v.5M206.2 97.2v1.7" fill="none" stroke="#00f" stroke-width=".15"/>
<path d="M207.3 96.9l.6 .8h-1.3z" fill-rule="evenodd" fill="#00f"/>
<g fill="none" stroke="#00f" stroke-width=".15">
<path d="M95.6 98.9h.1M95.6 98.9h.7M96.3 98.9h.1M96.3 95.6v3.3M96.9 98.9h.1M96.9 95.6v3.3M206.2 98.4h1.1M206.2 96.1h1.1M206.6 96.9h1.3M207.3 96.9l.6 .8h-1.3zM207.3 98.4h.1M207.3 97.7h.1"/>
<path d="M207.3 96.1h.1M207.3 96.9h.1M207.3 96.1v.8M207.3 97.7v.7M207.9 96.9h.1"/>
</g>
<path d="M93.9 98.9h1.7M99 93.9v1.7M99 98.9v1.7" fill="none" stroke="#f00" stroke-width=".15"/>
<path d="M96.9 97.2l.9-.6v1.3z" fill-rule="evenodd" fill="#00f"/>
<path d="M96.9 97.2l.9-.6v1.3zM96.9 96.1h2.1M96.9 98.4h2.1M97.8 97.2h1.2M99 96.1h.1M99 98.4h.1M99 97.2h.1M99 98.9h.1M99 95.6h.1M99 95.6v.5M99 97.2v1.7" fill="none" stroke="#00f" stroke-width=".15"/>
<path d="M100 96.9l.6 .8h-1.3z" fill-rule="evenodd" fill="#00f"/>
<g fill="none" stroke="#00f" stroke-width=".15">
<path d="M95.6 98.9h.1M95.6 98.9h.7M96.3 98.9h.1M96.3 95.6v3.3M96.9 98.9h.1M96.9 95.6v3.3M99 98.4h1M99 96.1h1M99.3 96.9h1.3M100 96.9l.6 .8h-1.3zM100 98.4h.1M100 97.7h.1"/>
<path d="M100 96.1h.1M100 96.9h.1M100 96.1v.8M100 97.7v.7M100.6 96.9h.1"/>
</g>
<path d="M96.9 97.2l.9-.6v1.3z" fill-rule="evenodd" fill="#00f"/>
<path d="M96.9 97.2l.9-.6v1.3zM96.9 96.1h2.1M96.9 98.4h2.1M97.8 97.2h1.2M99 96.1h.1M99 98.4h.1M99 97.2h.1M99 98.9h.1M99 95.6h.1M99 95.6v.5M99 97.2v1.7" fill="none" stroke="#00f" stroke-width=".15"/>
<path d="M100 96.9l.6 .8h-1.3z" fill-rule="evenodd" fill="#00f"/>
<g fill="none" stroke="#00f" stroke-width=".15">
<path d="M160.1 72.8h.1M160.1 72.7a.82 .82 0 0 1 .9-.6 .82 .82 0 0 1 .8 .7M160.1 72.8v5.3a.82 .82 0 0 0 .9 .7 .82 .82 0 0 0 .8-.7M161.8 72.8h.1M161.8 72.8v5.3M99 98.4h1M99 96.1h1M99.3 96.9h1.3M100 96.9l.6 .8h-1.3zM100 98.4h.1M100 97.7h.1M100 96.1h.1"/>
<path d="M100 96.9h.1M100 96.1v.8M100 97.7v.7M100.6 96.9h.1M223 98.9h.1M223 98.9h.7M223.7 98.9h.1M223.7 95.6v3.3M224.4 98.9h.1M224.4 95.6v3.3"/>
</g>
<path d="M161 67.1v5M161 78.8v5M221.4 98.9h1.6M226.4 93.9v1.7M226.4 98.9v1.7" fill="none" stroke="#f00" stroke-width=".15"/>
<path d="M224.4 97.2l.8-.6v1.3z" fill-rule="evenodd" fill="#00f"/>
<path d="M224.4 97.2l.8-.6v1.3zM224.4 96.1h2M224.4 98.4h2M225.2 97.2h1.2M226.4 96.1h.1M226.4 98.4h.1M226.4 97.2h.1M226.4 98.9h.1M226.4 95.6h.1M226.4 95.6v.5M226.4 97.2v1.7" fill="none" stroke="#00f" stroke-width=".15"/>
<path d="M227.4 96.9l.6 .8h-1.3z" fill-rule="evenodd" fill="#00f"/>
<g fill="none" stroke="#00f" stroke-width=".15">
<path d="M223 98.9h.1M223 98.9h.7M223.7 98.9h.1M223.7 95.6v3.3M224.4 98.9h.1M224.4 95.6v3.3M226.4 98.4h1M226.4 96.1h1M226.7 96.9h1.3M227.4 96.9l.6 .8h-1.3zM227.4 98.4h.1M227.4 97.7h.1"/>
<path d="M227.4 96.1h.1M227.4 96.9h.1M227.4 96.1v.8M227.4 97.7v.7M228 96.9h.1"/>
</g>
<path d="M224.4 97.2l.8-.6v1.3z" fill-rule="evenodd" fill="#00f"/>
<path d="M224.4 97.2l.8-.6v1.3zM224.4 96.1h2M224.4 98.4h2M225.2 97.2h1.2M226.4 96.1h.1M226.4 98.4h.1M226.4 97.2h.1M226.4 98.9h.1M226.4 95.6h.1M226.4 95.6v.5M226.4 97.2v1.7" fill="none" stroke="#00f" stroke-width=".15"/>
<path d="M227.4 96.9l.6 .8h-1.3z" fill-rule="evenodd" fill="#00f"/>
<g fill="none" stroke="#00f" stroke-width=".15">
<path d="M117.4 98.9h.1M117.4 98.9h.7M118.1 98.9h.1M118.1 95.6v3.3M118.7 98.9h.1M118.7 95.6v3.3M226.4 98.4h1M226.4 96.1h1M226.7 96.9h1.3M227.4 96.9l.6 .8h-1.3zM227.4 98.4h.1M227.4 97.7h.1"/>
<path d="M227.4 96.1h.1M227.4 96.9h.1M227.4 96.1v.8M227.4 97.7v.7M228 96.9h.1"/>
</g>
<path d="M115.7 98.9h1.7M120.8 93.9v1.7M120.8 98.9v1.7" fill="none" stroke="#f00" stroke-width=".15"/>
<path d="M118.7 97.2l.9-.6v1.3z" fill-rule="evenodd" fill="#00f"/>
<path d="M118.7 97.2l.9-.6v1.3zM118.7 96.1h2.1M118.7 98.4h2.1M119.6 97.2h1.2M120.8 96.1h.1M120.8 98.4h.1M120.8 97.2h.1M120.8 98.9h.1M120.8 95.6h.1M120.8 95.6v.5M120.8 97.2v1.7" fill="none" stroke="#00f" stroke-width=".15"/>
<path d="M121.7 96.9l.7 .8h-1.3z" fill-rule="evenodd" fill="#00f"/>
<g fill="none" stroke="#00f" stroke-width=".15">
<path d="M117.4 98.9h.1M117.4 98.9h.7M118.1 98.9h.1M118.1 95.6v3.3M118.7 98.9h.1M118.7 95.6v3.3M120.8 98.4h.9M120.8 96.1h.9M121.1 96.9h1.3M121.7 96.9l.7 .8h-1.3zM121.7 98.4h.1M121.7 97.7h.1"/>
<path d="M121.7 96.1h.1M121.7 96.9h.1M121.7 96.1v.8M121.7 97.7v.7M122.4 96.9h.1"/>
</g>
<path d="M118.7 97.2l.9-.6v1.3z" fill-rule="evenodd" fill="#00f"/>
<path d="M118.7 97.2l.9-.6v1.3zM118.7 96.1h2.1M118.7 98.4h2.1M119.6 97.2h1.2M120.8 96.1h.1M120.8 98.4h.1M120.8 97.2h.1M120.8 98.9h.1M120.8 95.6h.1M120.8 95.6v.5M120.8 97.2v1.7" fill="none" stroke="#00f" stroke-width=".15"/>
<path d="M121.7 96.9l.7 .8h-1.3z" fill-rule="evenodd" fill="#00f"/>
<g fill="none" stroke="#00f" stroke-width=".15">
<path d="M98.1 72.8h.1M98.1 72.7a.82 .82 0 0 1 .8-.6 .82 .82 0 0 1 .8 .7M98.1 72.8v5.3a.82 .82 0 0 0 .8 .7 .82 .82 0 0 0 .8-.7M99.8 72.8h.1M99.8 72.8v5.3M117.4 85.5h.1M117.4 85.5h.7M118.1 85.5h.1M118.1 85.5v3.4M118.7 85.5h.1M118.7 85.5v3.4M120.8 98.4h.9"/>
<path d="M120.8 96.1h.9M121.1 96.9h1.3M121.7 96.9l.7 .8h-1.3zM121.7 98.4h.1M121.7 97.7h.1M121.7 96.1h.1M121.7 96.9h.1M121.7 96.1v.8M121.7 97.7v.7M122.4 96.9h.1"/>
</g>
<path d="M99 67.1v5M99 78.8v5M115.7 85.5h1.7M120.8 83.8v1.7M120.8 88.9v1.7" fill="none" stroke="#f00" stroke-width=".15"/>
<path d="M118.7 87.2l.9-.7v1.3z" fill-rule="evenodd" fill="#00f"/>
<path d="M118.7 87.2l.9-.7v1.3zM118.7 88.3h2.1M118.7 86h2.1M119.6 87.2h1.2M120.8 88.3h.1M120.8 86h.1M120.8 87.2h.1M120.8 85.5h.1M120.8 88.9h.1M120.8 85.5v1.7M120.8 88.3v.6" fill="none" stroke="#00f" stroke-width=".15"/>
<path d="M121.1 86.7h1.3l-.7 .8z" fill-rule="evenodd" fill="#00f"/>
<g fill="none" stroke="#00f" stroke-width=".15">
<path d="M117.4 85.5h.1M117.4 85.5h.7M118.1 85.5h.1M118.1 85.5v3.4M118.7 85.5h.1M118.7 85.5v3.4M120.8 86h.9M120.8 88.3h.9M121.1 86.7h1.3l-.7 .8zM121.1 87.5h1.3M121.7 86h.1M121.7 86.7h.1"/>
<path d="M121.7 88.3h.1M121.7 87.5h.1M121.7 86v.7M121.7 87.5v.8M122.4 87.5h.1"/>
</g>
<path d="M118.7 87.2l.9-.7v1.3z" fill-rule="evenodd" fill="#00f"/>
<path d="M118.7 87.2l.9-.7v1.3zM118.7 88.3h2.1M118.7 86h2.1M119.6 87.2h1.2M120.8 88.3h.1M120.8 86h.1M120.8 87.2h.1M120.8 85.5h.1M120.8 88.9h.1M120.8 85.5v1.7M120.8 88.3v.6" fill="none" stroke="#00f" stroke-width=".15"/>
<path d="M121.1 86.7h1.3l-.7 .8z" fill-rule="evenodd" fill="#00f"/>
<path d="M120.8 86h.9M120.8 88.3h.9M121.1 86.7h1.3l-.7 .8zM121.1 87.5h1.3M121.7 86h.1M121.7 86.7h.1M121.7 88.3h.1M121.7 87.5h.1M121.7 86v.7M121.7 87.5v.8M122.4 87.5h.1" fill="none" stroke="#00f" stroke-width=".15"/>
<circle cx="216.3" cy="98.9" r=".32" fill="#f0f"/>
<circle cx="216.3" cy="98.9" r=".32" fill="none" stroke="#f0f" stroke-width=".15"/>
<circle cx="196.2" cy="108.9" r=".32" fill="#f0f"/>
<circle cx="196.2" cy="108.9" r=".32" fill="none" stroke="#f0f" stroke-width=".15"/>
<circle cx="196.2" cy="98.9" r=".32" fill="#f0f"/>
<circle cx="196.2" cy="98.9" r=".32" fill="none" stroke="#f0f" stroke-width=".15"/>
<circle cx="174.4" cy="108.9" r=".32" fill="#f0f"/>
<circle cx="174.4" cy="108.9" r=".32" fill="none" stroke="#f0f" stroke-width=".15"/>
<circle cx="174.4" cy="98.9" r=".32" fill="#f0f"/>
<circle cx="174.4" cy="98.9" r=".32" fill="none" stroke="#f0f" stroke-width=".15"/>
<circle cx="150.9" cy="108.9" r=".32" fill="#f0f"/>
<circle cx="150.9" cy="108.9" r=".32" fill="none" stroke="#f0f" stroke-width=".15"/>
<circle cx="150.9" cy="98.9" r=".32" fill="#f0f"/>
<circle cx="150.9" cy="98.9" r=".32" fill="none" stroke="#f0f" stroke-width=".15"/>
<circle cx="130.8" cy="108.9" r=".32" fill="#f0f"/>
<circle cx="130.8" cy="108.9" r=".32" fill="none" stroke="#f0f" stroke-width=".15"/>
<circle cx="130.8" cy="98.9" r=".32" fill="#f0f"/>
<circle cx="130.8" cy="98.9" r=".32" fill="none" stroke="#f0f" stroke-width=".15"/>
<circle cx="110.7" cy="108.9" r=".32" fill="#f0f"/>
<circle cx="110.7" cy="108.9" r=".32" fill="none" stroke="#f0f" stroke-width=".15"/>
<circle cx="110.7" cy="98.9" r=".32" fill="#f0f"/>
<circle cx="110.7" cy="98.9" r=".32" fill="none" stroke="#f0f" stroke-width=".15"/>
<circle cx="88.9" cy="98.9" r=".32" fill="#f0f"/>
<circle cx="88.9" cy="98.9" r=".32" fill="none" stroke="#f0f" stroke-width=".15"/>
<circle cx="88.9" cy="88.8" r=".32" fill="#f0f"/>
<circle cx="88.9" cy="88.8" r=".32" fill="none" stroke="#f0f" stroke-width=".15"/>
<circle cx="77.1" cy="88.8" r=".32" fill="#f0f"/>
<circle cx="77.1" cy="88.8" r=".32" fill="none" stroke="#f0f" stroke-width=".15"/>
<text font-size="3.2" x="248" y="194.9">Title :</text>
<g font-size="2.7" fill="#00f">
<text x="258.2" y="195.3">Schematic page name</text>
<text x="234.7" y="203.7">K40IJ/K50IJ</text>
</g>
<text font-size="2.2" x="246.5" y="198.2">Engineer:</text>
<text font-size="2.2" fill="#00f" x="259.9" y="198.2">N/A</text>
<g font-size="1.5">
<text x="68.8" y="47.5">17</text>
<text x="68.8" y="44.1">17</text>
<text x="73.5" y="47.5">SEL_VID5</text>
<text x="73.5" y="44.1">SEL_VID6</text>
<text x="68.8" y="50.8">17</text>
<text x="73.5" y="50.8">SEL_VID4</text>
<text x="68.8" y="57.5">17</text>
<text x="68.8" y="54.2">17</text>
<text x="73.5" y="57.5">SEL_VID2</text>
<text x="73.5" y="54.2">SEL_VID3</text>
<text x="68.8" y="64.2">17</text>
<text x="68.8" y="60.9">17</text>
<text x="73.5" y="64.2">SEL_VID0</text>
<text x="73.5" y="60.9">SEL_VID1</text>
<text x="98.9" y="70.9" transform="rotate(-90 98.9 70.9)">4</text>
<text x="120.7" y="70.9" transform="rotate(-90 120.7 70.9)">2</text>
<text x="140.8" y="70.9" transform="rotate(-90 140.8 70.9)">8</text>
<text x="160.9" y="70.9" transform="rotate(-90 160.9 70.9)">6</text>
<text x="184.4" y="70.9" transform="rotate(-90 184.4 70.9)">4</text>
<text x="206.2" y="70.9" transform="rotate(-90 206.2 70.9)">8</text>
<text x="226.3" y="70.9" transform="rotate(-90 226.3 70.9)">2</text>
<text x="241.4" y="70.9" transform="rotate(-90 241.4 70.9)">6</text>
<text x="98.9" y="80.9" transform="rotate(-90 98.9 80.9)">3</text>
<text x="120.7" y="80.9" transform="rotate(-90 120.7 80.9)">1</text>
<text x="140.8" y="80.9" transform="rotate(-90 140.8 80.9)">7</text>
<text x="160.9" y="80.9" transform="rotate(-90 160.9 80.9)">5</text>
<text x="184.4" y="80.9" transform="rotate(-90 184.4 80.9)">3</text>
<text x="206.2" y="80.9" transform="rotate(-90 206.2 80.9)">7</text>
<text x="226.3" y="80.9" transform="rotate(-90 226.3 80.9)">1</text>
<text x="241.4" y="80.9" transform="rotate(-90 241.4 80.9)">5</text>
<text x="53.7" y="89.4">17</text>
<text x="60.1" y="89.4">VID_SW</text>
<text x="93.6" y="85.5">2</text>
<text x="98.9" y="84.3" transform="rotate(-90 98.9 84.3)">1</text>
<text x="115.4" y="85.5">2</text>
<text x="120.7" y="84.3" transform="rotate(-90 120.7 84.3)">1</text>
<text x="135.5" y="85.5">2</text>
<text x="140.8" y="84.3" transform="rotate(-90 140.8 84.3)">1</text>
<text x="155.6" y="85.5">2</text>
<text x="160.9" y="84.3" transform="rotate(-90 160.9 84.3)">1</text>
<text x="179.1" y="85.5">2</text>
<text x="184.4" y="84.3" transform="rotate(-90 184.4 84.3)">1</text>
<text x="200.9" y="85.5">2</text>
<text x="206.2" y="84.3" transform="rotate(-90 206.2 84.3)">1</text>
<text x="221" y="85.5">2</text>
<text x="226.3" y="84.3" transform="rotate(-90 226.3 84.3)">1</text>
<text x="98.9" y="94.4" transform="rotate(-90 98.9 94.4)">3</text>
<text x="98.9" y="90.9" transform="rotate(-90 98.9 90.9)">6</text>
<text x="120.7" y="94.4" transform="rotate(-90 120.7 94.4)">3</text>
<text x="120.7" y="90.9" transform="rotate(-90 120.7 90.9)">6</text>
<text x="140.8" y="94.4" transform="rotate(-90 140.8 94.4)">3</text>
<text x="140.8" y="90.9" transform="rotate(-90 140.8 90.9)">6</text>
<text x="160.9" y="94.4" transform="rotate(-90 160.9 94.4)">3</text>
<text x="160.9" y="90.9" transform="rotate(-90 160.9 90.9)">6</text>
<text x="184.4" y="94.4" transform="rotate(-90 184.4 94.4)">3</text>
<text x="184.4" y="90.9" transform="rotate(-90 184.4 90.9)">6</text>
<text x="206.2" y="94.4" transform="rotate(-90 206.2 94.4)">3</text>
<text x="206.2" y="90.9" transform="rotate(-90 206.2 90.9)">6</text>
<text x="226.3" y="94.4" transform="rotate(-90 226.3 94.4)">3</text>
<text x="226.3" y="90.9" transform="rotate(-90 226.3 90.9)">6</text>
<text x="77.1" y="96.1" transform="rotate(-90 77.1 96.1)">1</text>
<text x="93.6" y="98.9">5</text>
<text x="98.9" y="101" transform="rotate(-90 98.9 101)">4</text>
<text x="115.4" y="98.9">5</text>
<text x="120.7" y="101" transform="rotate(-90 120.7 101)">4</text>
<text x="135.5" y="98.9">5</text>
<text x="140.8" y="101" transform="rotate(-90 140.8 101)">4</text>
<text x="155.6" y="98.9">5</text>
<text x="160.9" y="101" transform="rotate(-90 160.9 101)">4</text>
<text x="179.1" y="98.9">5</text>
<text x="184.4" y="101" transform="rotate(-90 184.4 101)">4</text>
<text x="200.9" y="98.9">5</text>
<text x="206.2" y="101" transform="rotate(-90 206.2 101)">4</text>
<text x="221" y="98.9">5</text>
<text x="226.3" y="101" transform="rotate(-90 226.3 101)">4</text>
<text x="77.1" y="104.3" transform="rotate(-90 77.1 104.3)">2</text>
<text x="75.3" y="108.7">GND</text>
<text x="72.1" y="119.5">5,80</text>
<text x="72.1" y="116.2">5,80</text>
<text x="78.7" y="119.5">VR_VID1</text>
<text x="78.7" y="116.2">VR_VID0</text>
<text x="72.1" y="122.9">5,80</text>
<text x="78.7" y="122.9">VR_VID2</text>
<text x="72.1" y="126.3">5,80</text>
<text x="72.1" y="129.6">5,80</text>
<text x="78.7" y="126.3">VR_VID3</text>
<text x="78.7" y="129.6">VR_VID4</text>
<text x="72.1" y="133">5,80</text>
<text x="72.1" y="136.3">5,80</text>
<text x="78.7" y="133">VR_VID5</text>
<text x="78.7" y="136.3">VR_VID6</text>
<text x="219.7" y="189.9">&lt;Variant Name&gt;</text>
<text x="221.8" y="200.9">Size</text>
<text x="227.9" y="200.9">Project Name</text>
<text x="274.3" y="201">Rev</text>
<text x="219.7" y="205.9">Date:</text>
<text x="253.2" y="205.9">Sheet</text>
<text x="266.6" y="205.9">of</text>
</g>
<g font-size="1.5" fill="#000080">
<text x="101.6" y="73.4">RN0601B</text>
<text x="101.6" y="75.5">1KOhm</text>
<text x="123.4" y="73.4">RN0601A</text>
<text x="123.4" y="75.5">1KOhm</text>
<text x="143.5" y="73.4">RN0601D</text>
<text x="143.5" y="75.5">1KOhm</text>
<text x="163.7" y="73.4">RN0601C</text>
<text x="163.7" y="75.5">1KOhm</text>
<text x="187.2" y="73.4">RN0602B</text>
<text x="187.2" y="75.5">1KOhm</text>
<text x="209" y="73.4">RN0602D</text>
<text x="209" y="75.5">1KOhm</text>
<text x="229.1" y="73.4">RN0602A</text>
<text x="229.1" y="75.5">1KOhm</text>
<text x="244.1" y="73.4">RN0602C</text>
<text x="244.1" y="75.5">1KOhm</text>
<text x="101.6" y="86.9">Q0601A</text>
<text x="101.6" y="88.9">UM6K1N</text>
<text x="123.4" y="86.9">Q0602A</text>
<text x="123.4" y="88.9">UM6K1N</text>
<text x="143.5" y="86.9">Q0603A</text>
<text x="143.5" y="88.9">UM6K1N</text>
<text x="163.7" y="86.9">Q0604A</text>
<text x="163.7" y="88.9">UM6K1N</text>
<text x="187.2" y="86.9">Q0605A</text>
<text x="187.2" y="88.9">UM6K1N</text>
<text x="209" y="86.9">Q0606A</text>
<text x="209" y="88.9">UM6K1N</text>
<text x="229.1" y="86.9">Q0607A</text>
<text x="229.1" y="88.9">UM6K1N</text>
<text x="79.8" y="98.6">R1747</text>
<text x="79.8" y="100.6">10KOhm</text>
<text x="101.6" y="96.9">Q0601B</text>
<text x="101.6" y="98.9">UM6K1N</text>
<text x="123.4" y="96.9">Q0602B</text>
<text x="123.4" y="98.9">UM6K1N</text>
<text x="143.5" y="98.3">Q0603B</text>
<text x="143.5" y="96.3">UM6K1N</text>
<text x="163.7" y="98.3">Q0604B</text>
<text x="163.7" y="96.3">UM6K1N</text>
<text x="187.2" y="98.3">Q0605B</text>
<text x="187.2" y="96.3">UM6K1N</text>
<text x="209" y="98.3">Q0606B</text>
<text x="209" y="96.3">UM6K1N</text>
<text x="229.1" y="98.3">Q0607B</text>
<text x="229.1" y="96.3">UM6K1N</text>
</g>
<text font-size="1.5" fill="#f00" x="220.7" y="198.5">ASUSTeK COMPUTER INC</text>
<g font-size="1.5" fill="#00f">
<text x="221.7" y="203.2">Custom</text>
<text x="274.1" y="203.4">1.1</text>
<text x="224.7" y="205.9">Monday, March 09, 2009</text>
<text x="261.6" y="205.9">6</text>
<text x="271.6" y="205.9">96</text>
</g>
<g font-size="1.2">
<text x="29.4" y="1.3">5</text>
<text x="84.7" y="1.3">4</text>
<text x="140" y="1.3">3</text>
<text x="195.3" y="1.3">2</text>
<text x="250.7" y="1.3">1</text>
<text x=".5" y="28.3">D</text>
<text x="278.8" y="28.3">D</text>
<text x=".5" y="79.4">C</text>
<text x="278.8" y="79.4">C</text>
<text x=".5" y="130.6">B</text>
<text x="278.8" y="130.6">B</text>
<text x=".5" y="181.7">A</text>
<text x="278.8" y="181.7">A</text>
<text x="29.4" y="207.5">5</text>
<text x="84.7" y="207.5">4</text>
<text x="140" y="207.5">3</text>
<text x="195.3" y="207.5">2</text>
<text x="250.7" y="207.5">1</text>
</g>
</svg>
